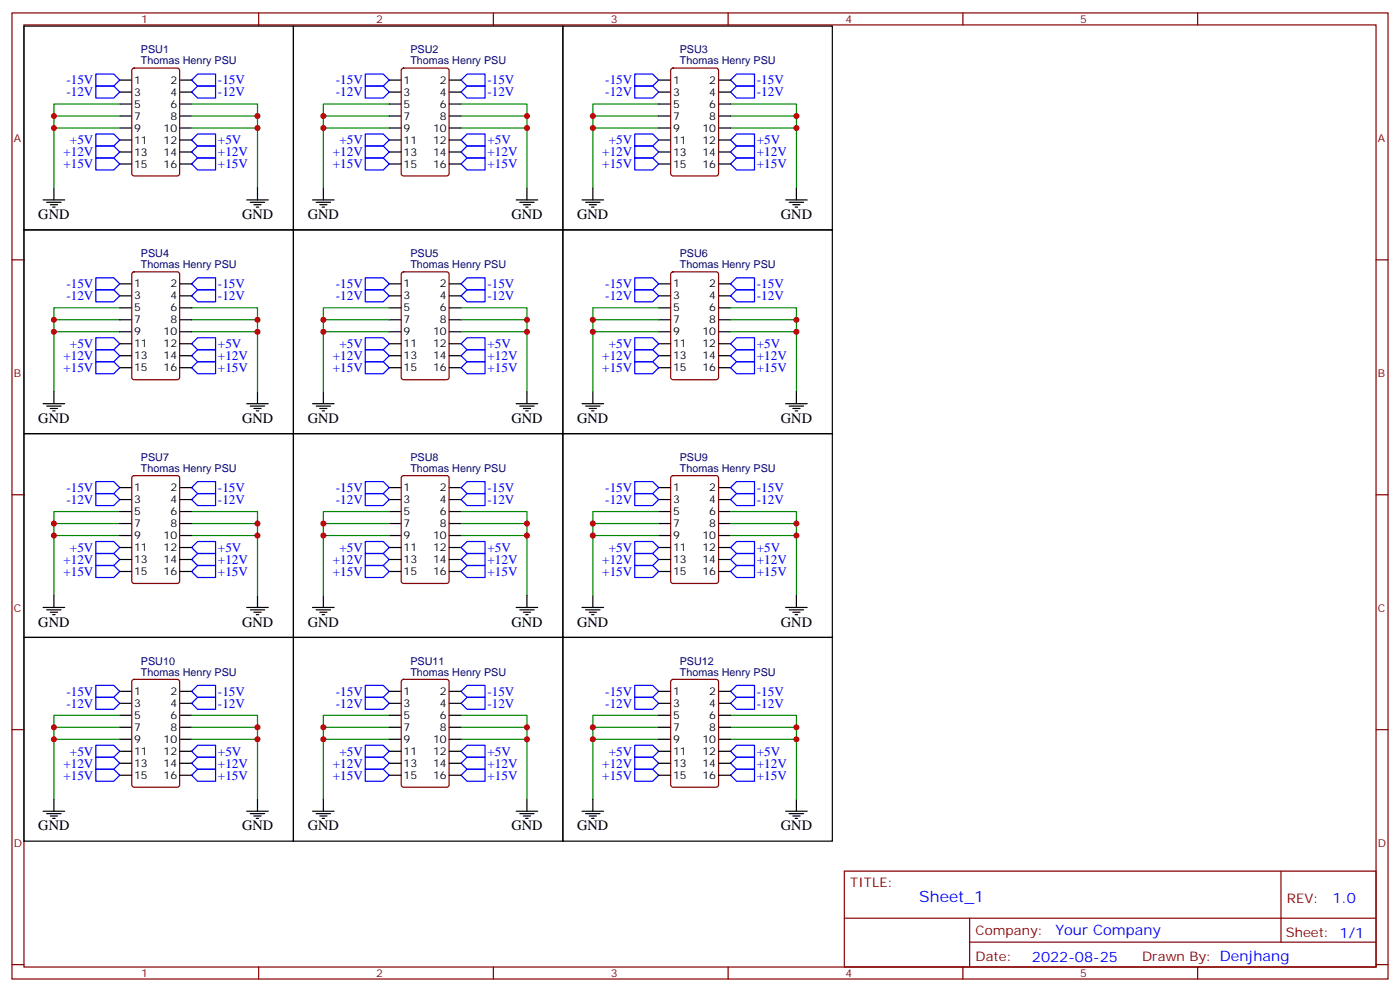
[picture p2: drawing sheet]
<svg xmlns="http://www.w3.org/2000/svg" width="412mm" height="292mm" viewBox="0 0 412 292" stroke-linecap="round" stroke-linejoin="round" font-family="sans-serif">
<g fill="none" stroke="#870000" stroke-width=".35">
<path d="M3.5 3.8h405.4v284.3h-405.4zM7.1 7.3h398.2v277.3h-398.2zM76.2 3.8v3.5M145.3 3.8v3.5M214.5 3.8v3.5M283.6 3.8v3.5M352.8 3.8v3.5M39 20.2l.5-.2h12.7l.7 .5v30.6l-.4 .6-13 .1-.6-.5-.1-30.6zM118.4 20.2l.5-.2h12.7l.6 .5 .1 30.6-.5 .6-12.9 .1-.7-.5v-30.6zM197.8 20.2l.5-.2h12.7l.6 .5 .1 30.6-.5 .6-12.9 .1-.7-.5v-30.6zM3.5 76.5h3.6M405.3 76.5h3.6"/>
<path d="M39 80.2l.5-.2h12.7l.7 .4v30.7l-.4 .6-13 .1-.6-.5-.1-30.6zM118.4 80.2l.5-.2h12.7l.6 .4 .1 30.7-.5 .6-12.9 .1-.7-.5v-30.6zM197.8 80.2l.5-.2h12.7l.6 .4 .1 30.7-.5 .6-12.9 .1-.7-.5v-30.6zM3.5 145.6h3.6M39 140.2l.5-.2h12.7l.7 .4v30.6l-.4 .7h-13l-.6-.4-.1-30.6zM118.4 140.2l.5-.2h12.7l.6 .4 .1 30.6-.5 .7h-12.9l-.7-.4v-30.6zM197.8 140.2l.5-.2h12.7l.6 .4 .1 30.6-.5 .7h-12.9l-.7-.4v-30.6zM405.3 145.6h3.6M3.5 214.8h3.6M39 200.2l.5-.2h12.7l.7 .4v30.6l-.4 .6-13 .1-.6-.5-.1-30.5zM118.4 200.2l.5-.2h12.7l.6 .4 .1 30.6-.5 .6-12.9 .1-.7-.5v-30.5zM197.8 200.2l.5-.2h12.7l.6 .4 .1 30.6-.5 .6-12.9 .1-.7-.5v-30.5z"/>
<path d="M405.3 214.8h3.6M248.7 256.4h156.6v28.2h-156.6zM377.3 256.4v20.9M248.7 270.2h156.5M285.6 277.3h119.6M285.6 270.2v14.2M3.5 283.9h3.6M76.2 284.6v3.5M145.3 284.6v3.5M214.5 284.6v3.5M283.6 284.6v3.5M352.8 284.6v3.5"/>
<path d="M405.3 283.9h3.6"/>
</g>
<g fill="none" stroke="#000" stroke-width=".35">
<path d="M7.1 7.7h79.3v60h-79.3zM86.4 7.7h79.4v60h-79.4zM165.8 7.7h79.4v60h-79.4zM35.3 23.6h3.5M35.3 27.1h3.5M35.3 30.6h3.5M35.3 34.1h3.5M35.3 37.7h3.5M52.9 23.6h3.5M52.9 27.1h3.5M52.9 30.6h3.5M52.9 34.1h3.5"/>
<path d="M52.9 37.7h3.5M114.7 23.6h3.5M114.7 27.1h3.5M114.7 30.6h3.5M114.7 34.1h3.5M114.7 37.7h3.5M132.3 23.6h3.5M132.3 27.1h3.5M132.3 30.6h3.5M132.3 34.1h3.5M132.3 37.7h3.5M194 23.6h3.6"/>
<path d="M194 27.1h3.6M194 30.6h3.6M194 34.1h3.6M194 37.7h3.6M211.7 23.6h3.5M211.7 27.1h3.5M211.7 30.6h3.5M211.7 34.1h3.5M211.7 37.7h3.5M12.7 58.8h6.3M13.8 59.5h4.2M15.9 55.3v3.5"/>
<path d="M35.3 41.2h3.5M35.3 44.7h3.5M35.3 48.3h3.5M52.9 41.2h3.5M52.9 44.7h3.5M52.9 48.3h3.5M72.7 58.8h6.3M73.7 59.5h4.3M75.8 55.3v3.5M92.1 58.8h6.3M93.1 59.5h4.3M95.2 55.3v3.5"/>
<path d="M114.7 41.2h3.5M114.7 44.7h3.5M114.7 48.3h3.5M132.3 41.2h3.5M132.3 44.7h3.5M132.3 48.3h3.5M152 58.8h6.4M153.1 59.5h4.2M155.2 55.3v3.5M171.4 58.8h6.4M172.5 59.5h4.2M174.6 55.3v3.5"/>
<path d="M194 41.2h3.6M194 44.7h3.6M194 48.3h3.6M211.7 41.2h3.5M211.7 44.7h3.5M211.7 48.3h3.5M231.4 58.8h6.4M232.5 59.5h4.2M234.6 55.3v3.5M7.1 67.7h79.3v59.9h-79.3zM14.8 60.3h2.1M15.5 61h.7"/>
<path d="M74.8 60.3h2.1M75.5 61h.7M86.4 67.7h79.4v59.9h-79.4zM94.2 60.3h2.1M94.9 61h.7M154.2 60.3h2.1M154.9 61h.7M165.8 67.7h79.4v59.9h-79.4zM173.6 60.3h2.1M174.3 61h.7M233.5 60.3h2.2M234.2 61h.7"/>
<path d="M35.3 83.5h3.5M35.3 87.1h3.5M35.3 90.6h3.5M35.3 94.1h3.5M35.3 97.6h3.5M52.9 83.5h3.5M52.9 87.1h3.5M52.9 90.6h3.5M52.9 94.1h3.5M52.9 97.6h3.5M114.7 83.5h3.5M114.7 87.1h3.5"/>
<path d="M114.7 90.6h3.5M114.7 94.1h3.5M114.7 97.6h3.5M132.3 83.5h3.5M132.3 87.1h3.5M132.3 90.6h3.5M132.3 94.1h3.5M132.3 97.6h3.5M194 83.5h3.6M194 87.1h3.6M194 90.6h3.6M194 94.1h3.6"/>
<path d="M194 97.6h3.6M211.7 83.5h3.5M211.7 87.1h3.5M211.7 90.6h3.5M211.7 94.1h3.5M211.7 97.6h3.5M12.7 118.8h6.3M13.8 119.5h4.2M15.9 115.3v3.5M35.3 101.2h3.5M35.3 104.7h3.5M35.3 108.2h3.5"/>
<path d="M52.9 101.2h3.5M52.9 104.7h3.5M52.9 108.2h3.5M72.7 118.8h6.3M73.7 119.5h4.3M75.8 115.3v3.5M92.1 118.8h6.3M93.1 119.5h4.3M95.2 115.3v3.5M114.7 101.2h3.5M114.7 104.7h3.5M114.7 108.2h3.5"/>
<path d="M132.3 101.2h3.5M132.3 104.7h3.5M132.3 108.2h3.5M152 118.8h6.4M153.1 119.5h4.2M155.2 115.3v3.5M171.4 118.8h6.4M172.5 119.5h4.2M174.6 115.3v3.5M194 101.2h3.6M194 104.7h3.6M194 108.2h3.6"/>
<path d="M211.7 101.2h3.5M211.7 104.7h3.5M211.7 108.2h3.5M231.4 118.8h6.4M232.5 119.5h4.2M234.6 115.3v3.5M7.1 127.6h79.3v60h-79.3zM14.8 120.2h2.1M15.5 120.9h.7M74.8 120.2h2.1M75.5 120.9h.7M86.4 127.6h79.4v60h-79.4z"/>
<path d="M94.2 120.2h2.1M94.9 120.9h.7M154.2 120.2h2.1M154.9 120.9h.7M165.8 127.6h79.4v60h-79.4zM173.6 120.2h2.1M174.3 120.9h.7M233.5 120.2h2.2M234.2 120.9h.7M35.3 143.5h3.5M35.3 147h3.5M35.3 150.6h3.5"/>
<path d="M35.3 154.1h3.5M35.3 157.6h3.5M52.9 143.5h3.5M52.9 147h3.5M52.9 150.6h3.5M52.9 154.1h3.5M52.9 157.6h3.5M114.7 143.5h3.5M114.7 147h3.5M114.7 150.6h3.5M114.7 154.1h3.5M114.7 157.6h3.5"/>
<path d="M132.3 143.5h3.5M132.3 147h3.5M132.3 150.6h3.5M132.3 154.1h3.5M132.3 157.6h3.5M194 143.5h3.6M194 147h3.6M194 150.6h3.6M194 154.1h3.6M194 157.6h3.6M211.7 143.5h3.5M211.7 147h3.5"/>
<path d="M211.7 150.6h3.5M211.7 154.1h3.5M211.7 157.6h3.5M12.7 178.8h6.3M13.8 179.5h4.2M15.9 175.3v3.5M35.3 161.1h3.5M35.3 164.7h3.5M35.3 168.2h3.5M52.9 161.1h3.5M52.9 164.7h3.5M52.9 168.2h3.5"/>
<path d="M72.7 178.8h6.3M73.7 179.5h4.3M75.8 175.3v3.5M92.1 178.8h6.3M93.1 179.5h4.3M95.2 175.3v3.5M114.7 161.1h3.5M114.7 164.7h3.5M114.7 168.2h3.5M132.3 161.1h3.5M132.3 164.7h3.5M132.3 168.2h3.5"/>
<path d="M152 178.8h6.4M153.1 179.5h4.2M155.2 175.3v3.5M171.4 178.8h6.4M172.5 179.5h4.2M174.6 175.3v3.5M194 161.1h3.6M194 164.7h3.6M194 168.2h3.6M211.7 161.1h3.5M211.7 164.7h3.5M211.7 168.2h3.5"/>
<path d="M231.4 178.8h6.4M232.5 179.5h4.2M234.6 175.3v3.5M7.1 187.6h79.3v60h-79.3zM14.8 180.2h2.1M15.5 180.9h.7M74.8 180.2h2.1M75.5 180.9h.7M86.4 187.6h79.4v60h-79.4zM94.2 180.2h2.1M94.9 180.9h.7M154.2 180.2h2.1"/>
<path d="M154.9 180.9h.7M165.8 187.6h79.4v60h-79.4zM173.6 180.2h2.1M174.3 180.9h.7M233.5 180.2h2.2M234.2 180.9h.7M35.3 203.5h3.5M35.3 207h3.5M35.3 210.5h3.5M35.3 214.1h3.5M35.3 217.6h3.5M52.9 203.5h3.5"/>
<path d="M52.9 207h3.5M52.9 210.5h3.5M52.9 214.1h3.5M52.9 217.6h3.5M114.7 203.5h3.5M114.7 207h3.5M114.7 210.5h3.5M114.7 214.1h3.5M114.7 217.6h3.5M132.3 203.5h3.5M132.3 207h3.5M132.3 210.5h3.5"/>
<path d="M132.3 214.1h3.5M132.3 217.6h3.5M194 203.5h3.6M194 207h3.6M194 210.5h3.6M194 214.1h3.6M194 217.6h3.6M211.7 203.5h3.5M211.7 207h3.5M211.7 210.5h3.5M211.7 214.1h3.5M211.7 217.6h3.5"/>
<path d="M12.7 238.8h6.3M13.8 239.5h4.2M15.9 235.2v3.6M35.3 221.1h3.5M35.3 224.6h3.5M35.3 228.2h3.5M52.9 221.1h3.5M52.9 224.6h3.5M52.9 228.2h3.5M72.7 238.8h6.3M73.7 239.5h4.3M75.8 235.2v3.6"/>
<path d="M92.1 238.8h6.3M93.1 239.5h4.3M95.2 235.2v3.6M114.7 221.1h3.5M114.7 224.6h3.5M114.7 228.2h3.5M132.3 221.1h3.5M132.3 224.6h3.5M132.3 228.2h3.5M152 238.8h6.4M153.1 239.5h4.2M155.2 235.2v3.6"/>
<path d="M171.4 238.8h6.4M172.5 239.5h4.2M174.6 235.2v3.6M194 221.1h3.6M194 224.6h3.6M194 228.2h3.6M211.7 221.1h3.5M211.7 224.6h3.5M211.7 228.2h3.5M231.4 238.8h6.4M232.5 239.5h4.2M234.6 235.2v3.6"/>
<path d="M14.8 240.2h2.1M15.5 240.9h.7M74.8 240.2h2.1M75.5 240.9h.7M94.2 240.2h2.1M94.9 240.9h.7M154.2 240.2h2.1M154.9 240.9h.7M173.6 240.2h2.1M174.3 240.9h.7M233.5 240.2h2.2M234.2 240.9h.7"/>
</g>
<g fill="none" stroke="#00f" stroke-width=".35">
<path d="M28.2 21.8h5.3l1.8 1.8-1.8 1.7h-5.3zM28.2 25.3h5.3l1.8 1.8-1.8 1.8h-5.3zM28.2 39.4h5.3l1.8 1.8-1.8 1.8h-5.3zM56.4 27.1l1.8-1.8h5.3v3.6h-5.3zM58.2 39.4h5.3v3.6h-5.3l-1.8-1.8zM58.2 21.8h5.3v3.5h-5.3l-1.8-1.7zM107.6 39.4h5.3l1.8 1.8-1.8 1.8h-5.3zM107.6 25.3h5.3l1.8 1.8-1.8 1.8h-5.3zM107.6 21.8h5.3l1.8 1.8-1.8 1.7h-5.3zM135.8 27.1l1.8-1.8h5.3v3.6h-5.3zM137.6 21.8h5.3v3.5h-5.3l-1.8-1.7zM137.6 39.4h5.3v3.6h-5.3l-1.8-1.8z"/>
<path d="M187 39.4h5.3l1.7 1.8-1.7 1.8h-5.3zM187 25.3h5.3l1.7 1.8-1.7 1.8h-5.3zM187 21.8h5.3l1.7 1.8-1.7 1.7h-5.3zM215.2 27.1l1.8-1.8h5.2v3.6h-5.2zM217 21.8h5.2v3.5h-5.2l-1.8-1.7zM217 39.4h5.2v3.6h-5.2l-1.8-1.8zM28.2 43h5.3l1.8 1.7-1.8 1.8h-5.3zM28.2 46.5h5.3l1.8 1.8-1.8 1.7h-5.3zM58.2 46.5h5.3v3.5h-5.3l-1.8-1.7zM58.2 43h5.3v3.5h-5.3l-1.8-1.8zM107.6 46.5h5.3l1.8 1.8-1.8 1.7h-5.3zM107.6 43h5.3l1.8 1.7-1.8 1.8h-5.3z"/>
<path d="M137.6 43h5.3v3.5h-5.3l-1.8-1.8zM137.6 46.5h5.3v3.5h-5.3l-1.8-1.7zM187 46.5h5.3l1.7 1.8-1.7 1.7h-5.3zM187 43h5.3l1.7 1.7-1.7 1.8h-5.3zM217 43h5.2v3.5h-5.2l-1.8-1.8zM217 46.5h5.2v3.5h-5.2l-1.8-1.7zM28.2 99.4h5.3l1.8 1.8-1.8 1.7h-5.3zM28.2 85.3h5.3l1.8 1.8-1.8 1.7h-5.3zM28.2 81.8h5.3l1.8 1.7-1.8 1.8h-5.3zM58.2 81.8h5.3v3.5h-5.3l-1.8-1.8zM58.2 85.3h5.3v3.5h-5.3l-1.8-1.7zM58.2 99.4h5.3v3.5h-5.3l-1.8-1.7z"/>
<path d="M107.6 81.8h5.3l1.8 1.7-1.8 1.8h-5.3zM107.6 85.3h5.3l1.8 1.8-1.8 1.7h-5.3zM107.6 99.4h5.3l1.8 1.8-1.8 1.7h-5.3zM137.6 99.4h5.3v3.5h-5.3l-1.8-1.7zM137.6 85.3h5.3v3.5h-5.3l-1.8-1.7zM137.6 81.8h5.3v3.5h-5.3l-1.8-1.8zM187 81.8h5.3l1.7 1.7-1.7 1.8h-5.3zM187 85.3h5.3l1.7 1.8-1.7 1.7h-5.3zM187 99.4h5.3l1.7 1.8-1.7 1.7h-5.3zM217 99.4h5.2v3.5h-5.2l-1.8-1.7zM217 85.3h5.2v3.5h-5.2l-1.8-1.7zM217 81.8h5.2v3.5h-5.2l-1.8-1.8z"/>
<path d="M28.2 106.5h5.3l1.8 1.7-1.8 1.8h-5.3zM28.2 102.9h5.3l1.8 1.8-1.8 1.8h-5.3zM58.2 102.9h5.3v3.6h-5.3l-1.8-1.8zM58.2 106.5h5.3v3.5h-5.3l-1.8-1.8zM107.6 102.9h5.3l1.8 1.8-1.8 1.8h-5.3zM107.6 106.5h5.3l1.8 1.7-1.8 1.8h-5.3zM137.6 106.5h5.3v3.5h-5.3l-1.8-1.8zM137.6 102.9h5.3v3.6h-5.3l-1.8-1.8zM187 102.9h5.3l1.7 1.8-1.7 1.8h-5.3zM187 106.5h5.3l1.7 1.7-1.7 1.8h-5.3zM217 106.5h5.2v3.5h-5.2l-1.8-1.8zM217 102.9h5.2v3.6h-5.2l-1.8-1.8z"/>
<path d="M28.2 159.4h5.3l1.8 1.7-1.8 1.8h-5.3zM28.2 145.3h5.3l1.8 1.7-1.8 1.8h-5.3zM28.2 141.7h5.3l1.8 1.8-1.8 1.8h-5.3zM58.2 141.7h5.3v3.6h-5.3l-1.8-1.8zM58.2 145.3h5.3v3.5h-5.3l-1.8-1.8zM58.2 159.4h5.3v3.5h-5.3l-1.8-1.8zM107.6 141.7h5.3l1.8 1.8-1.8 1.8h-5.3zM107.6 145.3h5.3l1.8 1.7-1.8 1.8h-5.3zM107.6 159.4h5.3l1.8 1.7-1.8 1.8h-5.3zM137.6 159.4h5.3v3.5h-5.3l-1.8-1.8zM137.6 145.3h5.3v3.5h-5.3l-1.8-1.8zM137.6 141.7h5.3v3.6h-5.3l-1.8-1.8z"/>
<path d="M187 141.7h5.3l1.7 1.8-1.7 1.8h-5.3zM187 145.3h5.3l1.7 1.7-1.7 1.8h-5.3zM187 159.4h5.3l1.7 1.7-1.7 1.8h-5.3zM217 159.4h5.2v3.5h-5.2l-1.8-1.8zM217 145.3h5.2v3.5h-5.2l-1.8-1.8zM217 141.7h5.2v3.6h-5.2l-1.8-1.8zM28.2 166.4h5.3l1.8 1.8-1.8 1.8h-5.3zM28.2 162.9h5.3l1.8 1.8-1.8 1.7h-5.3zM58.2 162.9h5.3v3.5h-5.3l-1.8-1.7zM58.2 166.4h5.3v3.6h-5.3l-1.8-1.8zM107.6 162.9h5.3l1.8 1.8-1.8 1.7h-5.3zM107.6 166.4h5.3l1.8 1.8-1.8 1.8h-5.3z"/>
<path d="M137.6 166.4h5.3v3.6h-5.3l-1.8-1.8zM137.6 162.9h5.3v3.5h-5.3l-1.8-1.7zM187 162.9h5.3l1.7 1.8-1.7 1.7h-5.3zM187 166.4h5.3l1.7 1.8-1.7 1.8h-5.3zM217 166.4h5.2v3.6h-5.2l-1.8-1.8zM217 162.9h5.2v3.5h-5.2l-1.8-1.7zM28.2 201.7h5.3l1.8 1.8-1.8 1.7h-5.3zM28.2 205.2h5.3l1.8 1.8-1.8 1.8h-5.3zM28.2 219.4h5.3l1.8 1.7-1.8 1.8h-5.3zM58.2 219.4h5.3v3.5h-5.3l-1.8-1.8zM58.2 205.2h5.3v3.6h-5.3l-1.8-1.8zM58.2 201.7h5.3v3.5h-5.3l-1.8-1.7z"/>
<path d="M107.6 219.4h5.3l1.8 1.7-1.8 1.8h-5.3zM107.6 205.2h5.3l1.8 1.8-1.8 1.8h-5.3zM107.6 201.7h5.3l1.8 1.8-1.8 1.7h-5.3zM135.8 203.5l1.8-1.8h5.3v3.5h-5.3zM137.6 205.2h5.3v3.6h-5.3l-1.8-1.8zM137.6 219.4h5.3v3.5h-5.3l-1.8-1.8zM187 219.4h5.3l1.7 1.7-1.7 1.8h-5.3zM187 205.2h5.3l1.7 1.8-1.7 1.8h-5.3zM187 201.7h5.3l1.7 1.8-1.7 1.7h-5.3zM215.2 203.5l1.8-1.8h5.2v3.5h-5.2zM217 205.2h5.2v3.6h-5.2l-1.8-1.8zM217 219.4h5.2v3.5h-5.2l-1.8-1.8z"/>
<path d="M28.2 222.9h5.3l1.8 1.7-1.8 1.8h-5.3zM28.2 226.4h5.3l1.8 1.8-1.8 1.7h-5.3zM58.2 226.4h5.3v3.5h-5.3l-1.8-1.7zM58.2 222.9h5.3v3.5h-5.3l-1.8-1.8zM107.6 226.4h5.3l1.8 1.8-1.8 1.7h-5.3zM107.6 222.9h5.3l1.8 1.7-1.8 1.8h-5.3zM137.6 222.9h5.3v3.5h-5.3l-1.8-1.8zM137.6 226.4h5.3v3.5h-5.3l-1.8-1.7zM187 226.4h5.3l1.7 1.8-1.7 1.7h-5.3zM187 222.9h5.3l1.7 1.7-1.7 1.8h-5.3zM217 222.9h5.2v3.5h-5.2l-1.8-1.8zM217 226.4h5.2v3.5h-5.2l-1.8-1.7z"/>
</g>
<g fill="none" stroke="#008700" stroke-width=".35">
<path d="M15.9 34.1h19.4M15.9 37.7h19.4M35.3 30.6h-19.4v24.7M56.4 30.6h19.4v24.7M56.4 34.1h19.4M56.4 37.7h19.4M95.2 34.1h19.5M95.2 37.7h19.5M114.7 30.6h-19.5v24.7M135.8 30.6h19.4v24.7M135.8 34.1h19.4M135.8 37.7h19.4"/>
<path d="M174.6 34.1h19.4M174.6 37.7h19.4M194 30.6h-19.4v24.7M215.2 30.6h19.4v24.7M215.2 34.1h19.4M215.2 37.7h19.4M15.9 97.6h19.4M15.9 94.1h19.4M35.3 90.6h-19.4v24.7M56.4 90.6h19.4v24.7M56.4 97.6h19.4M56.4 94.1h19.4"/>
<path d="M95.2 97.6h19.5M95.2 94.1h19.5M114.7 90.6h-19.5v24.7M135.8 90.6h19.4v24.7M135.8 97.6h19.4M135.8 94.1h19.4M174.6 97.6h19.4M174.6 94.1h19.4M194 90.6h-19.4v24.7M215.2 90.6h19.4v24.7M215.2 97.6h19.4M215.2 94.1h19.4"/>
<path d="M15.9 157.6h19.4M15.9 154.1h19.4M35.3 150.6h-19.4v24.7M56.4 150.6h19.4v24.7M56.4 157.6h19.4M56.4 154.1h19.4M95.2 157.6h19.5M95.2 154.1h19.5M114.7 150.6h-19.5v24.7M135.8 150.6h19.4v24.7M135.8 157.6h19.4M135.8 154.1h19.4"/>
<path d="M174.6 157.6h19.4M174.6 154.1h19.4M194 150.6h-19.4v24.7M215.2 150.6h19.4v24.7M215.2 157.6h19.4M215.2 154.1h19.4M15.9 214.1h19.4M15.9 217.6h19.4M35.3 210.5h-19.4v24.7M56.4 210.5h19.4v24.7M56.4 214.1h19.4M56.4 217.6h19.4"/>
<path d="M95.2 214.1h19.5M95.2 217.6h19.5M114.7 210.5h-19.5v24.7M135.8 210.5h19.4v24.7M135.8 214.1h19.4M135.8 217.6h19.4M174.6 214.1h19.4M174.6 217.6h19.4M194 210.5h-19.4v24.7M215.2 210.5h19.4v24.7M215.2 214.1h19.4M215.2 217.6h19.4"/>
</g>
<g fill="#c00">
<circle cx="15.9" cy="34.1" r=".88"/>
<circle cx="15.9" cy="37.7" r=".88"/>
<circle cx="75.8" cy="34.1" r=".88"/>
<circle cx="75.8" cy="37.7" r=".88"/>
<circle cx="75.8" cy="97.6" r=".88"/>
<circle cx="75.8" cy="94.1" r=".88"/>
<circle cx="15.9" cy="97.6" r=".88"/>
<circle cx="15.9" cy="94.1" r=".88"/>
<circle cx="15.9" cy="214.1" r=".88"/>
<circle cx="15.9" cy="217.6" r=".88"/>
<circle cx="75.8" cy="214.1" r=".88"/>
<circle cx="75.8" cy="217.6" r=".88"/>
<circle cx="75.8" cy="157.6" r=".88"/>
<circle cx="75.8" cy="154.1" r=".88"/>
<circle cx="15.9" cy="157.6" r=".88"/>
<circle cx="15.9" cy="154.1" r=".88"/>
<circle cx="95.3" cy="154.1" r=".88"/>
<circle cx="95.3" cy="157.6" r=".88"/>
<circle cx="155.2" cy="154.1" r=".88"/>
<circle cx="155.2" cy="157.6" r=".88"/>
<circle cx="155.2" cy="217.6" r=".88"/>
<circle cx="155.2" cy="214.1" r=".88"/>
<circle cx="95.3" cy="217.6" r=".88"/>
<circle cx="95.3" cy="214.1" r=".88"/>
<circle cx="95.3" cy="94.1" r=".88"/>
<circle cx="95.3" cy="97.6" r=".88"/>
<circle cx="155.2" cy="94.1" r=".88"/>
<circle cx="155.2" cy="97.6" r=".88"/>
<circle cx="155.2" cy="37.7" r=".88"/>
<circle cx="155.2" cy="34.1" r=".88"/>
<circle cx="95.3" cy="37.7" r=".88"/>
<circle cx="95.3" cy="34.1" r=".88"/>
<circle cx="174.6" cy="154.1" r=".88"/>
<circle cx="174.6" cy="157.6" r=".88"/>
<circle cx="234.6" cy="154.1" r=".88"/>
<circle cx="234.6" cy="157.6" r=".88"/>
<circle cx="234.6" cy="217.6" r=".88"/>
<circle cx="234.6" cy="214.1" r=".88"/>
<circle cx="174.6" cy="217.6" r=".88"/>
<circle cx="174.6" cy="214.1" r=".88"/>
<circle cx="174.6" cy="94.1" r=".88"/>
<circle cx="174.6" cy="97.6" r=".88"/>
<circle cx="234.6" cy="94.1" r=".88"/>
<circle cx="234.6" cy="97.6" r=".88"/>
<circle cx="234.6" cy="37.7" r=".88"/>
<circle cx="234.6" cy="34.1" r=".88"/>
<circle cx="174.6" cy="37.7" r=".88"/>
<circle cx="174.6" cy="34.1" r=".88"/>
</g>
<text font-size="4.6" fill="#00f" x="270.8" y="265.4">Sheet_1</text>
<g font-size="4.2">
<text x="11.3" y="64.5">GND</text>
<text x="71.3" y="64.5">GND</text>
<text x="90.7" y="64.5">GND</text>
<text x="150.7" y="64.5">GND</text>
<text x="170" y="64.5">GND</text>
<text x="230" y="64.5">GND</text>
<text x="11.3" y="124.5">GND</text>
<text x="71.3" y="124.5">GND</text>
<text x="90.7" y="124.5">GND</text>
<text x="150.7" y="124.5">GND</text>
<text x="170" y="124.5">GND</text>
<text x="230" y="124.5">GND</text>
<text x="11.3" y="184.4">GND</text>
<text x="71.3" y="184.4">GND</text>
<text x="90.7" y="184.4">GND</text>
<text x="150.7" y="184.4">GND</text>
<text x="170" y="184.4">GND</text>
<text x="230" y="184.4">GND</text>
<text x="11.3" y="244.4">GND</text>
<text x="71.3" y="244.4">GND</text>
<text x="90.7" y="244.4">GND</text>
<text x="150.7" y="244.4">GND</text>
<text x="170" y="244.4">GND</text>
<text x="230" y="244.4">GND</text>
</g>
<g font-size="4.2" fill="#00f">
<text x="392.5" y="265.7">1.0</text>
<text x="310.9" y="275.2">Your Company</text>
<text x="304" y="283">2022-08-25</text>
</g>
<g font-size="3.9" fill="#00f">
<text x="19.6" y="24.8">-15V</text>
<text x="19.6" y="28.3">-12V</text>
<text x="64.2" y="28.3">-12V</text>
<text x="64.2" y="24.8">-15V</text>
<text x="98.9" y="28.3">-12V</text>
<text x="98.9" y="24.8">-15V</text>
<text x="143.6" y="24.8">-15V</text>
<text x="143.6" y="28.3">-12V</text>
<text x="178.3" y="28.3">-12V</text>
<text x="178.3" y="24.8">-15V</text>
<text x="223" y="24.8">-15V</text>
<text x="223" y="28.3">-12V</text>
<text x="18.7" y="46">+12V</text>
<text x="20.6" y="42.5">+5V</text>
<text x="64.2" y="46">+12V</text>
<text x="64.2" y="42.5">+5V</text>
<text x="98" y="46">+12V</text>
<text x="100" y="42.5">+5V</text>
<text x="143.6" y="42.5">+5V</text>
<text x="143.6" y="46">+12V</text>
<text x="177.4" y="46">+12V</text>
<text x="179.4" y="42.5">+5V</text>
<text x="223" y="42.5">+5V</text>
<text x="223" y="46">+12V</text>
<text x="18.7" y="49.5">+15V</text>
<text x="64.2" y="49.5">+15V</text>
<text x="98" y="49.5">+15V</text>
<text x="143.6" y="49.5">+15V</text>
<text x="177.4" y="49.5">+15V</text>
<text x="223" y="49.5">+15V</text>
<text x="19.6" y="88.3">-12V</text>
<text x="19.6" y="84.8">-15V</text>
<text x="64.2" y="84.8">-15V</text>
<text x="64.2" y="88.3">-12V</text>
<text x="98.9" y="84.8">-15V</text>
<text x="98.9" y="88.3">-12V</text>
<text x="143.6" y="88.3">-12V</text>
<text x="143.6" y="84.8">-15V</text>
<text x="178.3" y="84.8">-15V</text>
<text x="178.3" y="88.3">-12V</text>
<text x="223" y="88.3">-12V</text>
<text x="223" y="84.8">-15V</text>
<text x="18.7" y="106">+12V</text>
<text x="20.6" y="102.4">+5V</text>
<text x="64.2" y="102.4">+5V</text>
<text x="64.2" y="106">+12V</text>
<text x="98" y="106">+12V</text>
<text x="100" y="102.4">+5V</text>
<text x="143.6" y="106">+12V</text>
<text x="143.6" y="102.4">+5V</text>
<text x="177.4" y="106">+12V</text>
<text x="179.4" y="102.4">+5V</text>
<text x="223" y="106">+12V</text>
<text x="223" y="102.4">+5V</text>
<text x="18.7" y="109.5">+15V</text>
<text x="64.2" y="109.5">+15V</text>
<text x="98" y="109.5">+15V</text>
<text x="143.6" y="109.5">+15V</text>
<text x="177.4" y="109.5">+15V</text>
<text x="223" y="109.5">+15V</text>
<text x="19.6" y="148.3">-12V</text>
<text x="19.6" y="144.8">-15V</text>
<text x="64.2" y="144.8">-15V</text>
<text x="64.2" y="148.3">-12V</text>
<text x="98.9" y="144.8">-15V</text>
<text x="98.9" y="148.3">-12V</text>
<text x="143.6" y="148.3">-12V</text>
<text x="143.6" y="144.8">-15V</text>
<text x="178.3" y="144.8">-15V</text>
<text x="178.3" y="148.3">-12V</text>
<text x="223" y="148.3">-12V</text>
<text x="223" y="144.8">-15V</text>
<text x="18.7" y="165.9">+12V</text>
<text x="20.6" y="162.4">+5V</text>
<text x="64.2" y="162.4">+5V</text>
<text x="64.2" y="165.9">+12V</text>
<text x="98" y="165.9">+12V</text>
<text x="100" y="162.4">+5V</text>
<text x="143.6" y="165.9">+12V</text>
<text x="143.6" y="162.4">+5V</text>
<text x="177.4" y="165.9">+12V</text>
<text x="179.4" y="162.4">+5V</text>
<text x="223" y="165.9">+12V</text>
<text x="223" y="162.4">+5V</text>
<text x="18.7" y="169.5">+15V</text>
<text x="64.2" y="169.5">+15V</text>
<text x="98" y="169.5">+15V</text>
<text x="143.6" y="169.5">+15V</text>
<text x="177.4" y="169.5">+15V</text>
<text x="223" y="169.5">+15V</text>
<text x="19.6" y="204.7">-15V</text>
<text x="19.6" y="208.3">-12V</text>
<text x="64.2" y="208.3">-12V</text>
<text x="64.2" y="204.7">-15V</text>
<text x="98.9" y="208.3">-12V</text>
<text x="98.9" y="204.7">-15V</text>
<text x="143.6" y="204.7">-15V</text>
<text x="143.6" y="208.3">-12V</text>
<text x="178.3" y="208.3">-12V</text>
<text x="178.3" y="204.7">-15V</text>
<text x="223" y="204.7">-15V</text>
<text x="223" y="208.3">-12V</text>
<text x="18.7" y="225.9">+12V</text>
<text x="20.6" y="222.4">+5V</text>
<text x="64.2" y="225.9">+12V</text>
<text x="64.2" y="222.4">+5V</text>
<text x="98" y="225.9">+12V</text>
<text x="100" y="222.4">+5V</text>
<text x="143.6" y="222.4">+5V</text>
<text x="143.6" y="225.9">+12V</text>
<text x="177.4" y="225.9">+12V</text>
<text x="179.4" y="222.4">+5V</text>
<text x="223" y="222.4">+5V</text>
<text x="223" y="225.9">+12V</text>
<text x="18.7" y="229.4">+15V</text>
<text x="64.2" y="229.4">+15V</text>
<text x="98" y="229.4">+15V</text>
<text x="143.6" y="229.4">+15V</text>
<text x="177.4" y="229.4">+15V</text>
<text x="223" y="229.4">+15V</text>
</g>
<g font-size="3.9" fill="#800">
<text x="250.5" y="261">TITLE:</text>
<text x="379.1" y="265.7">REV:</text>
<text x="287.4" y="275.2">Company:</text>
<text x="378.7" y="275.8">Sheet: 1/1</text>
<text x="287.4" y="282.9">Date:</text>
<text x="336.4" y="282.9">Drawn By: Denjhang</text>
</g>
<g font-size="3.2" fill="#800">
<text x="41.6" y="6.8">1</text>
<text x="110.8" y="6.8">2</text>
<text x="179.9" y="6.8">3</text>
<text x="249.1" y="6.8">4</text>
<text x="318.2" y="6.8">5</text>
<text x="4.1" y="41.9">A</text>
<text x="405.9" y="41.9">A</text>
<text x="4.1" y="111.1">B</text>
<text x="405.9" y="111.1">B</text>
<text x="4.1" y="180.2">C</text>
<text x="405.9" y="180.2">C</text>
<text x="4.1" y="249.3">D</text>
<text x="405.9" y="249.3">D</text>
<text x="41.6" y="287.6">1</text>
<text x="110.8" y="287.6">2</text>
<text x="179.9" y="287.6">3</text>
<text x="249.1" y="287.6">4</text>
<text x="318.2" y="287.6">5</text>
</g>
<g font-size="3.2" fill="#000080">
<text x="41.5" y="15.7">PSU1</text>
<text x="120.9" y="15.7">PSU2</text>
<text x="200.3" y="15.7">PSU3</text>
<text x="41.5" y="19">Thomas Henry PSU</text>
<text x="120.9" y="19">Thomas Henry PSU</text>
<text x="200.3" y="19">Thomas Henry PSU</text>
<text x="41.5" y="75.7">PSU4</text>
<text x="120.9" y="75.7">PSU5</text>
<text x="200.3" y="75.7">PSU6</text>
<text x="41.5" y="79">Thomas Henry PSU</text>
<text x="120.9" y="79">Thomas Henry PSU</text>
<text x="200.3" y="79">Thomas Henry PSU</text>
<text x="41.5" y="135.7">PSU7</text>
<text x="120.9" y="135.7">PSU8</text>
<text x="200.3" y="135.7">PSU9</text>
<text x="41.5" y="138.9">Thomas Henry PSU</text>
<text x="120.9" y="138.9">Thomas Henry PSU</text>
<text x="200.3" y="138.9">Thomas Henry PSU</text>
<text x="41.5" y="195.6">PSU10</text>
<text x="120.9" y="195.6">PSU11</text>
<text x="200.3" y="195.6">PSU12</text>
<text x="41.5" y="198.9">Thomas Henry PSU</text>
<text x="120.9" y="198.9">Thomas Henry PSU</text>
<text x="200.3" y="198.9">Thomas Henry PSU</text>
</g>
<g font-size="3.2">
<text x="39.5" y="24.6">1</text>
<text x="39.5" y="28.2">3</text>
<text x="50.2" y="24.6">2</text>
<text x="50.2" y="28.2">4</text>
<text x="118.9" y="24.6">1</text>
<text x="118.9" y="28.2">3</text>
<text x="129.6" y="24.6">2</text>
<text x="129.6" y="28.2">4</text>
<text x="198.3" y="24.6">1</text>
<text x="198.3" y="28.2">3</text>
<text x="208.9" y="24.6">2</text>
<text x="208.9" y="28.2">4</text>
<text x="39.5" y="31.7">5</text>
<text x="39.5" y="35.2">7</text>
<text x="50.2" y="31.7">6</text>
<text x="50.2" y="35.2">8</text>
<text x="118.9" y="31.7">5</text>
<text x="118.9" y="35.2">7</text>
<text x="129.6" y="31.7">6</text>
<text x="129.6" y="35.2">8</text>
<text x="198.3" y="31.7">5</text>
<text x="198.3" y="35.2">7</text>
<text x="208.9" y="31.7">6</text>
<text x="208.9" y="35.2">8</text>
<text x="39.5" y="38.7">9</text>
<text x="48.2" y="38.7">10</text>
<text x="118.9" y="38.7">9</text>
<text x="127.6" y="38.7">10</text>
<text x="198.3" y="38.7">9</text>
<text x="206.9" y="38.7">10</text>
<text x="39.5" y="42.3">11</text>
<text x="39.5" y="45.8">13</text>
<text x="48.2" y="42.3">12</text>
<text x="48.2" y="45.8">14</text>
<text x="118.9" y="42.3">11</text>
<text x="118.9" y="45.8">13</text>
<text x="127.6" y="42.3">12</text>
<text x="127.6" y="45.8">14</text>
<text x="198.3" y="42.3">11</text>
<text x="198.3" y="45.8">13</text>
<text x="206.9" y="42.3">12</text>
<text x="206.9" y="45.8">14</text>
<text x="39.5" y="49.3">15</text>
<text x="48.2" y="49.3">16</text>
<text x="118.9" y="49.3">15</text>
<text x="127.6" y="49.3">16</text>
<text x="198.3" y="49.3">15</text>
<text x="206.9" y="49.3">16</text>
<text x="39.5" y="84.6">1</text>
<text x="39.5" y="88.1">3</text>
<text x="50.2" y="84.6">2</text>
<text x="50.2" y="88.1">4</text>
<text x="118.9" y="84.6">1</text>
<text x="118.9" y="88.1">3</text>
<text x="129.6" y="84.6">2</text>
<text x="129.6" y="88.1">4</text>
<text x="198.3" y="84.6">1</text>
<text x="198.3" y="88.1">3</text>
<text x="208.9" y="84.6">2</text>
<text x="208.9" y="88.1">4</text>
<text x="39.5" y="91.7">5</text>
<text x="39.5" y="95.2">7</text>
<text x="50.2" y="91.7">6</text>
<text x="50.2" y="95.2">8</text>
<text x="118.9" y="91.7">5</text>
<text x="118.9" y="95.2">7</text>
<text x="129.6" y="91.7">6</text>
<text x="129.6" y="95.2">8</text>
<text x="198.3" y="91.7">5</text>
<text x="198.3" y="95.2">7</text>
<text x="208.9" y="91.7">6</text>
<text x="208.9" y="95.2">8</text>
<text x="39.5" y="98.7">9</text>
<text x="48.2" y="98.7">10</text>
<text x="118.9" y="98.7">9</text>
<text x="127.6" y="98.7">10</text>
<text x="198.3" y="98.7">9</text>
<text x="206.9" y="98.7">10</text>
<text x="39.5" y="102.2">11</text>
<text x="39.5" y="105.8">13</text>
<text x="48.2" y="102.2">12</text>
<text x="48.2" y="105.8">14</text>
<text x="118.9" y="102.2">11</text>
<text x="118.9" y="105.8">13</text>
<text x="127.6" y="102.2">12</text>
<text x="127.6" y="105.8">14</text>
<text x="198.3" y="102.2">11</text>
<text x="198.3" y="105.8">13</text>
<text x="206.9" y="102.2">12</text>
<text x="206.9" y="105.8">14</text>
<text x="39.5" y="109.3">15</text>
<text x="48.2" y="109.3">16</text>
<text x="118.9" y="109.3">15</text>
<text x="127.6" y="109.3">16</text>
<text x="198.3" y="109.3">15</text>
<text x="206.9" y="109.3">16</text>
<text x="39.5" y="144.6">1</text>
<text x="39.5" y="148.1">3</text>
<text x="50.2" y="144.6">2</text>
<text x="50.2" y="148.1">4</text>
<text x="118.9" y="144.6">1</text>
<text x="118.9" y="148.1">3</text>
<text x="129.6" y="144.6">2</text>
<text x="129.6" y="148.1">4</text>
<text x="198.3" y="144.6">1</text>
<text x="198.3" y="148.1">3</text>
<text x="208.9" y="144.6">2</text>
<text x="208.9" y="148.1">4</text>
<text x="39.5" y="151.6">5</text>
<text x="39.5" y="155.2">7</text>
<text x="50.2" y="151.6">6</text>
<text x="50.2" y="155.2">8</text>
<text x="118.9" y="151.6">5</text>
<text x="118.9" y="155.2">7</text>
<text x="129.6" y="151.6">6</text>
<text x="129.6" y="155.2">8</text>
<text x="198.3" y="151.6">5</text>
<text x="198.3" y="155.2">7</text>
<text x="208.9" y="151.6">6</text>
<text x="208.9" y="155.2">8</text>
<text x="39.5" y="158.7">9</text>
<text x="48.2" y="158.7">10</text>
<text x="118.9" y="158.7">9</text>
<text x="127.6" y="158.7">10</text>
<text x="198.3" y="158.7">9</text>
<text x="206.9" y="158.7">10</text>
<text x="39.5" y="162.2">11</text>
<text x="39.5" y="165.7">13</text>
<text x="48.2" y="162.2">12</text>
<text x="48.2" y="165.7">14</text>
<text x="118.9" y="162.2">11</text>
<text x="118.9" y="165.7">13</text>
<text x="127.6" y="162.2">12</text>
<text x="127.6" y="165.7">14</text>
<text x="198.3" y="162.2">11</text>
<text x="198.3" y="165.7">13</text>
<text x="206.9" y="162.2">12</text>
<text x="206.9" y="165.7">14</text>
<text x="39.5" y="169.3">15</text>
<text x="48.2" y="169.3">16</text>
<text x="118.9" y="169.3">15</text>
<text x="127.6" y="169.3">16</text>
<text x="198.3" y="169.3">15</text>
<text x="206.9" y="169.3">16</text>
<text x="39.5" y="204.5">1</text>
<text x="39.5" y="208.1">3</text>
<text x="50.2" y="204.5">2</text>
<text x="50.2" y="208.1">4</text>
<text x="118.9" y="204.5">1</text>
<text x="118.9" y="208.1">3</text>
<text x="129.6" y="204.5">2</text>
<text x="129.6" y="208.1">4</text>
<text x="198.3" y="204.5">1</text>
<text x="198.3" y="208.1">3</text>
<text x="208.9" y="204.5">2</text>
<text x="208.9" y="208.1">4</text>
<text x="39.5" y="211.6">5</text>
<text x="39.5" y="215.1">7</text>
<text x="50.2" y="211.6">6</text>
<text x="50.2" y="215.1">8</text>
<text x="118.9" y="211.6">5</text>
<text x="118.9" y="215.1">7</text>
<text x="129.6" y="211.6">6</text>
<text x="129.6" y="215.1">8</text>
<text x="198.3" y="211.6">5</text>
<text x="198.3" y="215.1">7</text>
<text x="208.9" y="211.6">6</text>
<text x="208.9" y="215.1">8</text>
<text x="39.5" y="218.7">9</text>
<text x="48.2" y="218.7">10</text>
<text x="118.9" y="218.7">9</text>
<text x="127.6" y="218.7">10</text>
<text x="198.3" y="218.7">9</text>
<text x="206.9" y="218.7">10</text>
<text x="39.5" y="222.2">11</text>
<text x="39.5" y="225.7">13</text>
<text x="48.2" y="222.2">12</text>
<text x="48.2" y="225.7">14</text>
<text x="118.9" y="222.2">11</text>
<text x="118.9" y="225.7">13</text>
<text x="127.6" y="222.2">12</text>
<text x="127.6" y="225.7">14</text>
<text x="198.3" y="222.2">11</text>
<text x="198.3" y="225.7">13</text>
<text x="206.9" y="222.2">12</text>
<text x="206.9" y="225.7">14</text>
<text x="39.5" y="229.2">15</text>
<text x="48.2" y="229.2">16</text>
<text x="118.9" y="229.2">15</text>
<text x="127.6" y="229.2">16</text>
<text x="198.3" y="229.2">15</text>
<text x="206.9" y="229.2">16</text>
</g>
</svg>
